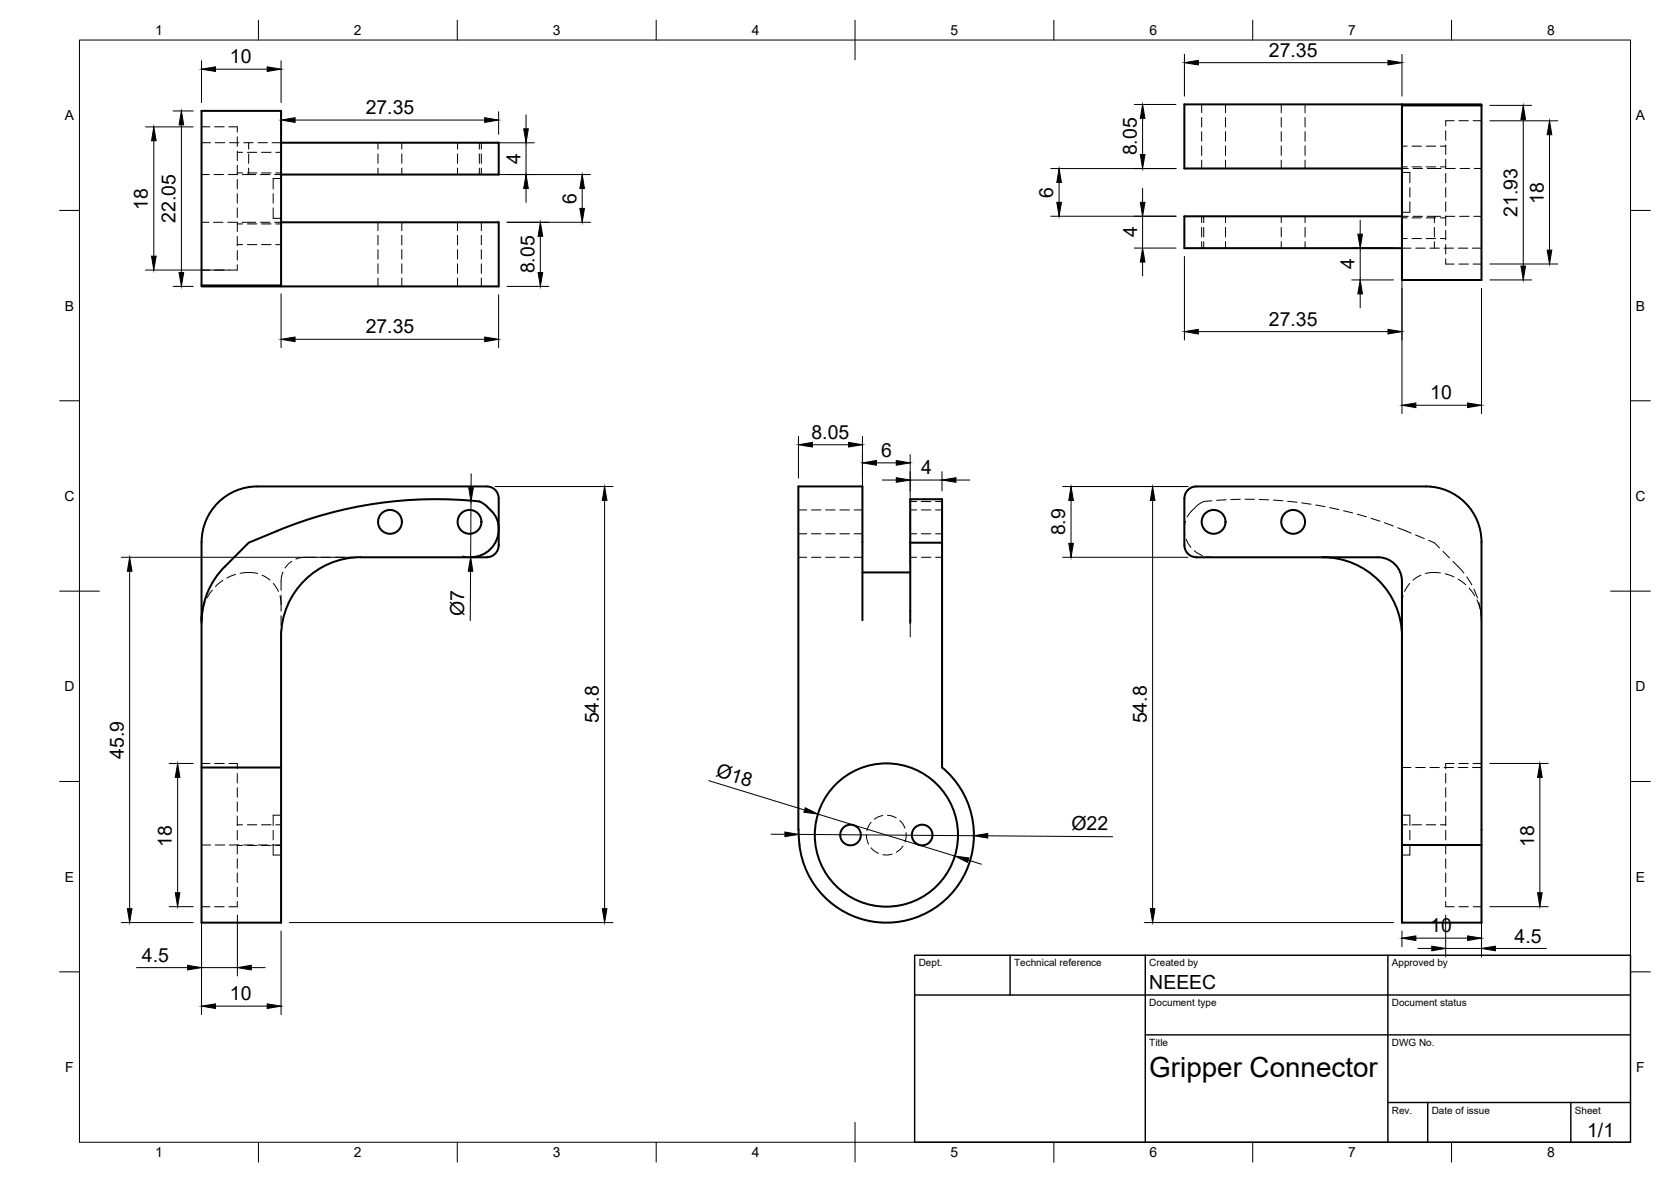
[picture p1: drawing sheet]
<svg xmlns="http://www.w3.org/2000/svg" width="420mm" height="297mm" viewBox="0 0 420 297" stroke-linecap="round" stroke-linejoin="round" font-family="sans-serif">
<!-- layer: Visible -->
<g fill="none" stroke="#000" stroke-width=".51">
<path d="M70.7 35.9h54.7v8h-54.7M352.5 26.2h20v.3h-20zM352.5 26.2h-54.7v16.1h54.7M352.5 26.5v43.9h20v-43.9M70.7 55.9h54.7v16.1h-54.7M352.5 54.4h-54.7v8h54.7M50.7 71.7h20v.3h-20zM50.7 71.7v-43.8h20v43.8M50.7 136.3v95.6h20v-39h-20M122.5 127.3a6.8 6.8 0 0 1 2.9 5.4M122.5 127.3l-2-1.3a103.8 103.8 0 0 0-50.7 7.4l-7.3 3-6 6a20 20 0 0 0-5.8 14.1M125.4 125.2a2.99 2.99 0 0 0-3-3h-57.7a14 14 0 0 0-14 14"/>
<path d="M125.4 125.3v11.7a3 3 0 0 1-3 3h-31.7a20 20 0 0 0-20 20v32.9M125.4 133a7 7 0 0 1-7 7M228.9 136.4h8M297.8 125.3v11.7M297.8 125.2a2.99 2.99 0 0 1 3-3h57.7a14 14 0 0 1 14 14M297.8 137a2.99 2.99 0 0 0 3 3h45.7a6 6 0 0 1 6 6M372.5 136.3v76.1M50.9 153.5l-.2 2.3M216.9 155.9v-33.7h-16.2l.1 86.3a22.1 22.1 0 0 0 17.6 22.9 22.1 22.1 0 0 0 25.2-14.1 22 22 0 0 0-6.7-24.4v-67.4h-8v31M216.9 143.9h12M332.5 140a20 20 0 0 1 20 20M352.5 146.1v66.3h20"/>
<path d="M352.5 212.4v19.5h20v-19.5"/>
<circle cx="98.1" cy="131.1" r="3"/>
<circle cx="118.1" cy="131.1" r="3"/>
<circle cx="305.1" cy="131.1" r="3"/>
<circle cx="325.2" cy="131.1" r="3"/>
<circle cx="213.9" cy="209.8" r="2.59"/>
<circle cx="222.9" cy="209.8" r="18"/>
<circle cx="231.9" cy="209.8" r="2.59"/>
</g>
<!-- layer: Hidden -->
<g fill="none" stroke="#000" stroke-width=".25">
<path d="M50.7 35.9h2.2M50.7 31.9h2.1M54 31.9h2.4M54.1 35.9h2.4M57.6 31.9h2.1v1.3M57.7 35.9h2.4M59.7 34.4v2.4M59.7 38v2.4M59.7 38.3h1.3M61.3 35.9h2.3M62.2 38.3h2.4M62.5 35.9v1.6"/>
<path d="M62.5 38.7v2.3M64.9 35.9h2.3M65.8 38.3h2.4M68.4 35.9h2.3M69.3 38.3h1.4M95 35.9v1.6M95 38.7v2.3M101 35.9v1.6M101 38.7v2.3M115 35.9v1.6M115 38.7v2.3M120.5 35.9v1.6"/>
<path d="M120.5 38.7v2.3M121 35.9v1.6M121 38.7v2.3M302.2 26.2v2.1M302.2 29.5v2.4M302.2 33.1v2.4M302.2 36.7v2.4M308.1 26.2v2.1M308.1 29.5v2.4M308.1 33.1v2.4M308.1 36.7v2.4M322.2 26.2v2.1"/>
<path d="M322.2 29.5v2.4M322.2 33.1v2.4M322.2 36.7v2.4M328.1 26.2v2.1M328.1 29.5v2.4M328.1 33.1v2.4M328.1 36.7v2.4M352.5 36.7h1.3M355 36.7h2.4M358.6 36.7h2.4M362.2 36.7h1.3M363.5 36.4v2.4"/>
<path d="M363.5 32.9v2.3M365.6 30.3h-2.1v1.4M366.8 30.3h2.4M370.4 30.3h2.1M50.7 43.9h1.9M50.7 55.9h1.8M53.7 55.9h2.4M53.8 43.9h2.4M57.3 55.9h2.3M57.4 43.9h2.4M59.7 41.5v2.4M59.7 45.1v2.4"/>
<path d="M59.7 48.7v2.4M59.7 52.2v2.4M59.7 55.8v2.4M59.7 59.4v2.4M59.7 43.5h1.3M59.7 56.3h1.3M60.9 55.9h3.4M61 43.9h3.3M62.2 43.5h2.4M62.2 56.3h2.4M62.5 42.3v1.6M65.5 55.9h2.4"/>
<path d="M65.5 43.9h2.4M65.8 43.5h2.4M65.8 56.3h2.4M68.7 52.2v2.7h2M68.7 48.7v2.4M69.1 55.9h1.6M69.1 43.9h1.6M69.3 43.5h1.4M69.3 56.3h1.4M70.7 44.9h-2v2.6M95 42.3v1.6M95 55.9v2.1"/>
<path d="M95 59.1v2.4M101 42.3v1.6M101 55.9v2.1M101 59.1v2.4M115 42.3v1.6M115 55.9v2.1M115 59.1v2.4M120.5 42.3v1.6M121 42.3v1.6M121 55.9v2.1M121 59.1v2.4M302.2 40.2v2.1"/>
<path d="M302.2 54.4v1.6M302.2 57.2v2.3M302.7 54.4v1.6M302.7 57.2v2.3M308.1 40.2v2.1M308.1 54.4v1.6M308.1 57.2v2.3M322.2 40.2v2.1M322.2 54.4v1.6M322.2 57.2v2.3M328.1 40.2v2.1M328.1 54.4v1.6"/>
<path d="M328.1 57.2v2.3M352.5 42.3h1.6M352.5 54.4h1.6M352.5 43.3h2v2.7M352.5 54.7h1.3M352.5 60h1.3M352.5 41.9h1.3M354.5 47.2v2.3M354.5 50.7v2.6h-2M355 54.7h2.4M355 60h2.4M355 41.9h2.4"/>
<path d="M355.3 42.3h2.4M355.3 54.4h2.4M358.6 54.7h2.4M358.6 60h2.4M358.6 41.9h2.4M358.9 42.3h3.4M358.9 54.4h3.3M360.7 54.4v1.6M360.7 57.2v2.3M362.2 54.7h1.3M362.2 60h1.3M362.2 41.9h1.3"/>
<path d="M363.4 54.4h2.4M363.5 57.9v2.4M363.5 54.3v2.4M363.5 50.7v2.4M363.5 47.2v2.3M363.5 43.6v2.4M363.5 40v2.4l2.4-.1M367 54.4h2.4M367.1 42.3h2.4M370.6 54.4h1.9M370.7 42.3h1.8M50.7 67.9h2.1"/>
<path d="M54 67.9h2.4M59.7 63v2.3M59.7 66.5v1.4h-2.1M59.7 61.5h1.3M62.2 61.5h2.4M65.8 61.5h2.4M69.3 61.5h1.4M95 62.7v2.4M95 66.3v2.4M95 69.9v2.1M101 62.7v2.4M101 66.3v2.4"/>
<path d="M101 69.9v2.1M115 62.7v2.4M115 66.3v2.4M115 69.9v2.1M121 62.7v2.4M121 66.3v2.4M121 69.9v2.1M302.2 60.7v1.7M302.7 60.7v1.7M308.1 60.7v1.7M322.2 60.7v1.7M328.1 60.7v1.7"/>
<path d="M352.5 62.4h2.3M356 62.4h2.3M359.5 62.4h2.4M360.7 60.7v1.7M363.1 62.4h2.4M363.5 65v1.4h2.1M363.5 61.5v2.3M366.7 62.4h2.4M366.8 66.4h2.4M370.2 62.4h2.3M370.4 66.4h2.1M200.7 134.1h2.1"/>
<path d="M200.7 128.2h2.1M204 134.1h2.4M204 128.2h2.4M207.6 134.1h2.4M207.6 128.2h2.4M211.2 134.1h2.4M211.2 128.2h2.4M214.8 134.1h2.1M214.8 128.2h2.1M228.9 126h1.6M228.9 134.1h1.6M228.9 128.2h1.6"/>
<path d="M231.7 126h2.4M231.7 134.1h2.4M231.7 128.2h2.4M235.2 126h1.7M235.2 134.1h1.7M235.2 128.2h1.7M297.8 133l.1 1.4M298.1 131l-.3 1.7M298.3 135.5l1.1 2M300.3 138.4l2 1.2M303.5 139.9l1.3 .1M304.7 125.8a6.4 6.4 0 0 0-5.6 3.2l-.6 .9"/>
<path d="M308.3 125.6l-2.4 .1M311.8 125.5h-2.3M313.1 125.5h2.3M316.6 125.5l2.4 .1M320.2 125.7l2.4 .1M323.7 126l2.4 .2M327.3 126.4l2.3 .3M330.8 126.9l2.4 .4M334.3 127.6l2.4 .5M337.8 128.3l2.3 .6M341.3 129.2l2.3 .7M344.7 130.2l2.3 .8"/>
<path d="M348.1 131.4l2.2 .8M351.5 132.6l3.3 1.4M355.9 134.4l2.2 .9M359.2 135.8l1.5 .6 1.3 1.3M362.8 138.5l1.7 1.7M51.6 151.3l-.7 2.2M53.4 148.3l-1.3 1.9M56 145.9l-1.8 1.5M59.2 144.4l-2.2 .9M60.4 144.1l2.3-.2 2.1 .2M65.9 144.5l2 1.3M68.7 146.6l1.3 2"/>
<path d="M70.4 149.8l.3 2.1M70.7 149.5v4.1M70.7 154.8v2.3M70.7 158.3v1.7M71.1 143.8l-.1 .3a10.4 10.4 0 0 0-.3 4.3M73.4 141.1l-1 .7-.7 .9M79.5 140a11.6 11.6 0 0 0-4.8 .4l-.3 .1M80.7 140h2.4M84.3 140h2.4M87.8 140h2.9M200.7 140h2.1M204 140h2.4"/>
<path d="M207.6 140h2.4M211.2 140h2.4M214.8 140h2.1M228.9 140h1.6M228.9 156.5v3.5M231.7 140h2.4M235.2 140h1.7M352.8 149.8l-.3 2.1M354.5 146.6l-1.3 2M357.3 144.5l-2 1.3M362.2 144l-1.7-.1-2.1 .2M363.3 144.2l2.3 .8"/>
<path d="M365.3 141.1l2.8 2.9M366.6 145.5l2 1.4M368.8 145l1.3 2M369.4 147.8l1.4 1.9M370.6 148l.9 2.2M371.4 150.8l.8 2.2M371.8 151.4l.5 2.1 .2 3M372.4 154.2l.1 1.7M50.7 191.9h2.1M54 191.9h2.4M57.6 191.9h2.1v1.3M59.7 194.4v2.4"/>
<path d="M59.7 198v2.3M352.5 192.9h2.3M356 192.9h2.3M359.5 192.9h2.4M363.1 192.9h2.4M363.5 198v2.3M363.5 194.4v2.4M365.6 191.9h-2.1v1.3M366.7 192.9h2.4M366.8 191.9h2.4M370.2 192.9h2.3M370.4 191.9h2.1"/>
<path d="M50.7 212.4h2.2M54.1 212.4h2.4M57.7 212.4h2.4M59.7 201.5v2.4M59.7 205.1v2.4M59.7 208.7v2.4M59.7 212.2v2.4M59.7 215.8v2.4M59.7 219.4v2.4M59.7 212.5h1.3M59.7 207.3h1.3M61.3 212.4h2.3"/>
<path d="M62.2 212.5h2.4M62.2 207.3h2.4M64.9 212.4h2.3M65.8 212.5h2.4M65.8 207.3h2.4M68.4 212.4h2.3M68.7 212.2v2.7h2M68.7 208.7v2.4M69.3 212.5h1.4M69.3 207.3h1.4M70.7 204.9h-2v2.6M217.8 209.9l.2 1.2 .4 1"/>
<path d="M219 213.1l.7 .7 1.2 .6M219 206.7l-.5 .7-.5 1.3M222 204.9l-1.2 .4-.9 .6M223.1 204.9l.9 .1 1.3 .5M224.3 214.6l-.9 .2h-1.4M226.3 206.2l.8 .9 .4 1M227.1 212.6l-.9 1-.8 .6M227.8 209.3l.1 .9-.3 1.4M352.5 204.9h2v2.6M352.5 212.5h1.3M352.5 207.3h1.3M354.5 208.7v2.4"/>
<path d="M354.5 212.2v2.7h-2M355 212.5h2.4M355 207.3h2.4M358.6 212.5h2.4M358.6 207.3h2.4M362.2 212.5h1.3M362.2 207.3h1.3M363.5 219.4v2.4M363.5 215.8v2.4M363.5 212.2v2.4M363.5 208.7v2.4M363.5 205.1v2.4"/>
<path d="M363.5 201.5v2.4M50.7 227.9h2.1M54 227.9h2.4M59.7 223v2.3M59.7 226.5v1.4h-2.1M363.5 226.5v1.4h2.1M363.5 223v2.3M366.8 227.9h2.4M370.4 227.9h2.1"/>
</g>
<!-- layer: BORDER -->
<g fill="none" stroke="#000" stroke-width=".25">
<path d="M20 10.1h390v276.9h-390zM65 5.1v5M115 5.1v5M165 5.1v5M215 5.1v10M265 5.1v5M315 5.1v5M365 5.1v5M15 52.9h5M410 52.9h5M15 100.7h5M410 100.7h5"/>
<path d="M15 148.6h10M405 148.6h10M15 196.4h5M410 196.4h5M15 244.2h5M410 244.2h5M65 287v5M115 287v5M165 287v5M215 282.1v9.9M265 287v5M315 287v5"/>
<path d="M365 287v5"/>
</g>
<!-- layer: TITLEBLOCK -->
<path d="M230 240.1h180v46.9h-180zM230 250h180M254 240.1v9.9M288 240.1v46.9M349 240.1v46.9M288 260.1h122M349 277.1h61M359 277.1v9.9M395 277.1v9.9" fill="none" stroke="#000" stroke-width=".36"/>
<!-- layer: FD_Dimensions -->
<g fill="none" stroke="#000" stroke-width=".25">
<path d="M50.7 15.3v10.5M54.2 17.4h13M70.7 15.3v10.5M297.8 13.7v10.5M301.3 15.8h47.7M352.5 13.7v10.5M36.6 31.9h12M38.7 35.4v29M43.5 27.9h5.1M45.6 31.4v37.1M70.7 32.1v.2M74.2 30.2h47.7"/>
<path d="M120.5 35.9h13.9M125.4 28.1v5.7M132.3 28.9v3.5M132.3 35.9v8M285.2 26.3h10.5M287.3 29.7v9.1M374.6 26.5h10.5M374.6 30.4h17.1M383 30v36.9M389.6 33.9v29M120.5 43.9h28M127.5 55.9h21"/>
<path d="M132.3 47.4v3.5M135.9 59.4v9.1M146.4 47.4v5M264.2 42.4h31.5M264.2 54.3h31.5M266.3 45.9v4.9M287.3 47.4v3.4M287.3 54.3v8M342 55.4v3.5M36.6 67.9h21M43.5 72h5.1M70.7 73.8v13.6"/>
<path d="M125.4 74.1v13.3M127.5 72h10.5M285.2 62.3h10.5M287.3 65.9v3.4M297.8 64.5v21M339.9 62.3h10.5M339.9 70.3h10.5M342 62.3v8M342 73.9v3.5M352.5 64.5v39.5M372.5 72.5v31.5M374.6 70.3h10.5"/>
<path d="M374.6 66.3h17.1M74.2 85.3h47.7M301.3 83.3h47.7M118.5 119l-.1 3.6M200.8 109.7v10.4M204.3 111.8h9.1M216.9 109.7v32.1M220.4 116.3h5M228.9 114.2v27.6M236.9 118.5v4.9M356 101.8h13M118.4 126.1v13.9l-2.1-.3"/>
<path d="M124.5 122.3h29.6M152 125.8v102.6M221.9 120.6h3.5M228.9 120.6h8M240.4 120.6h3.5M267.2 122.3h31.5M269.3 125.8v10.8M289.8 125.8v102.6M30.5 140h58.1M32.6 143.6v84.8M118.3 143.6l-.1 12.4M267.2 140h31.5"/>
<path d="M42.5 191.9h6.1M44.7 195.4v29M178.2 196.2l24.1 7.4M374.6 191.9h14.7M387.2 195.4v29M193.9 209.6l3.5 .1M200.9 209.7l44 .3M205.7 204.6l34.4 10.5M243.4 216.1l3.4 1.1M248.4 210l31.4 .3M30.5 231.8h18.1M42.5 227.8h6.1"/>
<path d="M50.7 230v25M59.7 230v15.3M70.7 234v21M72.8 231.8h81.3M287.7 231.8h62.7M352.5 234v3.9M356 235.8h13M356.5 238.3h3.5M363.5 230v10.5M363.5 238.3h9M372.5 230v10.5M374.6 227.8h14.7"/>
<path d="M376 238.3h12.8M34.3 243.2h12.9M50.7 243.2h9M54.2 252.8h13M63.2 243.2h3.5"/>
</g>
<g fill="#000" stroke="#000" stroke-width=".25">
<path d="M50.7 17.4l3.5-.6v1.2zM67.2 16.8l3.5 .6-3.5 .6zM297.8 15.8l3.5-.6v1.1zM349 15.2l3.5 .6-3.5 .5zM38.7 31.9l.6 3.5h-1.2zM45.6 27.9l.6 3.5h-1.2zM70.7 30.2l3.5-.6v1.2zM121.9 29.6l3.5 .6-3.5 .6zM131.7 32.4h1.1l-.5 3.5zM287.3 26.3l.6 3.4h-1.2zM286.7 38.8h1.2l-.6 3.6zM383 26.5l.6 3.5h-1.2z"/>
<path d="M389.6 30.4l.6 3.5h-1.2zM132.3 43.9l.5 3.5h-1.1zM135.9 55.9l.6 3.5h-1.2zM146.4 43.9l.6 3.5h-1.2zM145.8 52.4h1.2l-.6 3.5zM266.3 42.4l.6 3.5h-1.2zM265.7 50.8h1.2l-.6 3.5zM286.7 50.8h1.2l-.6 3.5zM341.4 58.9h1.2l-.6 3.4zM38.1 64.4h1.2l-.6 3.5zM45 68.5h1.2l-.6 3.5zM135.3 68.5h1.2l-.6 3.5z"/>
<path d="M287.3 62.3l.6 3.6h-1.2zM342 70.3l.6 3.6h-1.2zM382.4 66.9h1.2l-.6 3.4zM389 62.9h1.2l-.6 3.4zM70.7 85.3l3.5-.6v1.2zM121.9 84.7l3.5 .6-3.5 .6zM297.8 83.3l3.5-.5v1.1zM349 82.8l3.5 .5-3.5 .6zM200.8 111.8l3.5-.6v1.1zM213.4 111.2l3.5 .6-3.5 .5zM216.9 116.3l3.5-.6v1.2zM225.4 115.7l3.5 .6-3.5 .6z"/>
<path d="M352.5 101.8l3.5-.5v1.1zM369 101.3l3.5 .5-3.5 .6zM117.9 122.6h1.1l-.6 3.5zM152 122.3l.6 3.5h-1.2zM225.4 120l3.5 .6-3.5 .6zM236.9 120.6l3.5-.6v1.2zM269.3 122.3l.6 3.5h-1.2zM268.7 136.6h1.2l-.6 3.4zM289.8 122.3l.6 3.5h-1.2zM32.6 140l.6 3.6h-1.2zM118.3 140l.6 3.6h-1.2zM44.7 191.9l.5 3.5h-1.1z"/>
<path d="M387.2 191.9l.6 3.5h-1.2zM197.4 209.1l3.5 .6-3.5 .6zM202.5 203l3.2 1.6-3.6-.5zM240.1 215.1l3.5 .5-.4 1.1zM244.9 210l3.5-.5-.1 1.1zM32 228.4h1.2l-.6 3.4zM44.1 224.4h1.1l-.5 3.4zM151.4 228.4h1.2l-.6 3.4zM289.2 228.4h1.2l-.6 3.4zM352.5 235.8l3.5-.6v1.2zM360 237.8l3.5 .5-3.5 .6zM369 235.2l3.5 .6-3.5 .6z"/>
<path d="M372.5 238.3l3.5-.5v1.1zM386.6 224.4h1.2l-.6 3.4zM47.2 242.6l3.5 .6-3.5 .5zM50.7 252.8l3.5-.5v1.1zM59.7 243.2l3.5-.6v1.1zM67.2 252.3l3.5 .5-3.5 .6z"/>
</g>
<text font-size="7" x="289" y="270.6">Gripper Connector</text>
<g font-size="4.9">
<text x="57.8" y="15.9">10</text>
<text x="319.1" y="14.3">27.35</text>
<text x="91.9" y="28.7">27.35</text>
<text x="130.9" y="41.2" transform="rotate(-90 130.9 41.2)">4</text>
<text x="285.9" y="39.1" transform="rotate(-90 285.9 39.1)">8.05</text>
<text x="37.2" y="52.8" transform="rotate(-90 37.2 52.8)">18</text>
<text x="144.9" y="51.2" transform="rotate(-90 144.9 51.2)">6</text>
<text x="264.8" y="49.7" transform="rotate(-90 264.8 49.7)">6</text>
<text x="388.2" y="51.2" transform="rotate(-90 388.2 51.2)">18</text>
<text x="44.2" y="56" transform="rotate(-90 44.2 56)">22.05</text>
<text x="285.9" y="59.6" transform="rotate(-90 285.9 59.6)">4</text>
<text x="381.6" y="54.5" transform="rotate(-90 381.6 54.5)">21.93</text>
<text x="134.4" y="68.7" transform="rotate(-90 134.4 68.7)">8.05</text>
<text x="340.6" y="67.6" transform="rotate(-90 340.6 67.6)">4</text>
<text x="91.9" y="83.8">27.35</text>
<text x="319.1" y="81.9">27.35</text>
<text x="359.6" y="100.4">10</text>
<text x="204" y="110.3">8.05</text>
<text x="221.5" y="114.9">6</text>
<text x="231.6" y="119.2">4</text>
<text x="267.8" y="134.5" transform="rotate(-90 267.8 134.5)">8.9</text>
<text x="116.7" y="154.8" transform="rotate(-90 116.7 154.8)">Ø7</text>
<text x="150.6" y="181.8" transform="rotate(-90 150.6 181.8)">54.8</text>
<text x="288.4" y="181.8" transform="rotate(-90 288.4 181.8)">54.8</text>
<text x="31.1" y="190.6" transform="rotate(-90 31.1 190.6)">45.9</text>
<text x="179.8" y="195.1" transform="rotate(17 179.8 195.1)">Ø18</text>
<text x="269.4" y="208.6">Ø22</text>
<text x="43.2" y="212.7" transform="rotate(-90 43.2 212.7)">18</text>
<text x="385.7" y="212.7" transform="rotate(-90 385.7 212.7)">18</text>
<text x="359.6" y="234.3">10</text>
<text x="380.8" y="236.9">4.5</text>
<text x="35.7" y="241.7">4.5</text>
<text x="57.8" y="251.4">10</text>
<text x="289" y="248.5">NEEEC</text>
<text x="399.1" y="285.7">1/1</text>
</g>
<g font-size="3.5">
<text x="39" y="8.8">1</text>
<text x="89" y="8.8">2</text>
<text x="139" y="8.8">3</text>
<text x="189" y="8.8">4</text>
<text x="239" y="8.8">5</text>
<text x="289" y="8.8">6</text>
<text x="339" y="8.8">7</text>
<text x="389" y="8.8">8</text>
<text x="16.3" y="30.2">A</text>
<text x="411.3" y="30.2">A</text>
<text x="16.3" y="78">B</text>
<text x="411.3" y="78">B</text>
<text x="16.2" y="125.9">C</text>
<text x="411.2" y="125.9">C</text>
<text x="16.2" y="173.7">D</text>
<text x="411.2" y="173.7">D</text>
<text x="16.3" y="221.6">E</text>
<text x="411.3" y="221.6">E</text>
<text x="16.4" y="269.4">F</text>
<text x="411.4" y="269.4">F</text>
<text x="39" y="290.8">1</text>
<text x="89" y="290.8">2</text>
<text x="139" y="290.8">3</text>
<text x="189" y="290.8">4</text>
<text x="239" y="290.8">5</text>
<text x="289" y="290.8">6</text>
<text x="339" y="290.8">7</text>
<text x="389" y="290.8">8</text>
</g>
<g font-size="2.5">
<text x="231" y="242.9">Dept.</text>
<text x="255" y="242.9">Technical reference</text>
<text x="289" y="242.9">Created by</text>
<text x="350" y="242.9">Approved by</text>
<text x="289" y="252.8">Document type</text>
<text x="350" y="252.8">Document status</text>
<text x="289" y="262.9">Title</text>
<text x="350" y="262.9">DWG No.</text>
<text x="350" y="279.9">Rev.</text>
<text x="360" y="279.9">Date of issue</text>
<text x="396" y="279.9">Sheet</text>
</g>
</svg>
